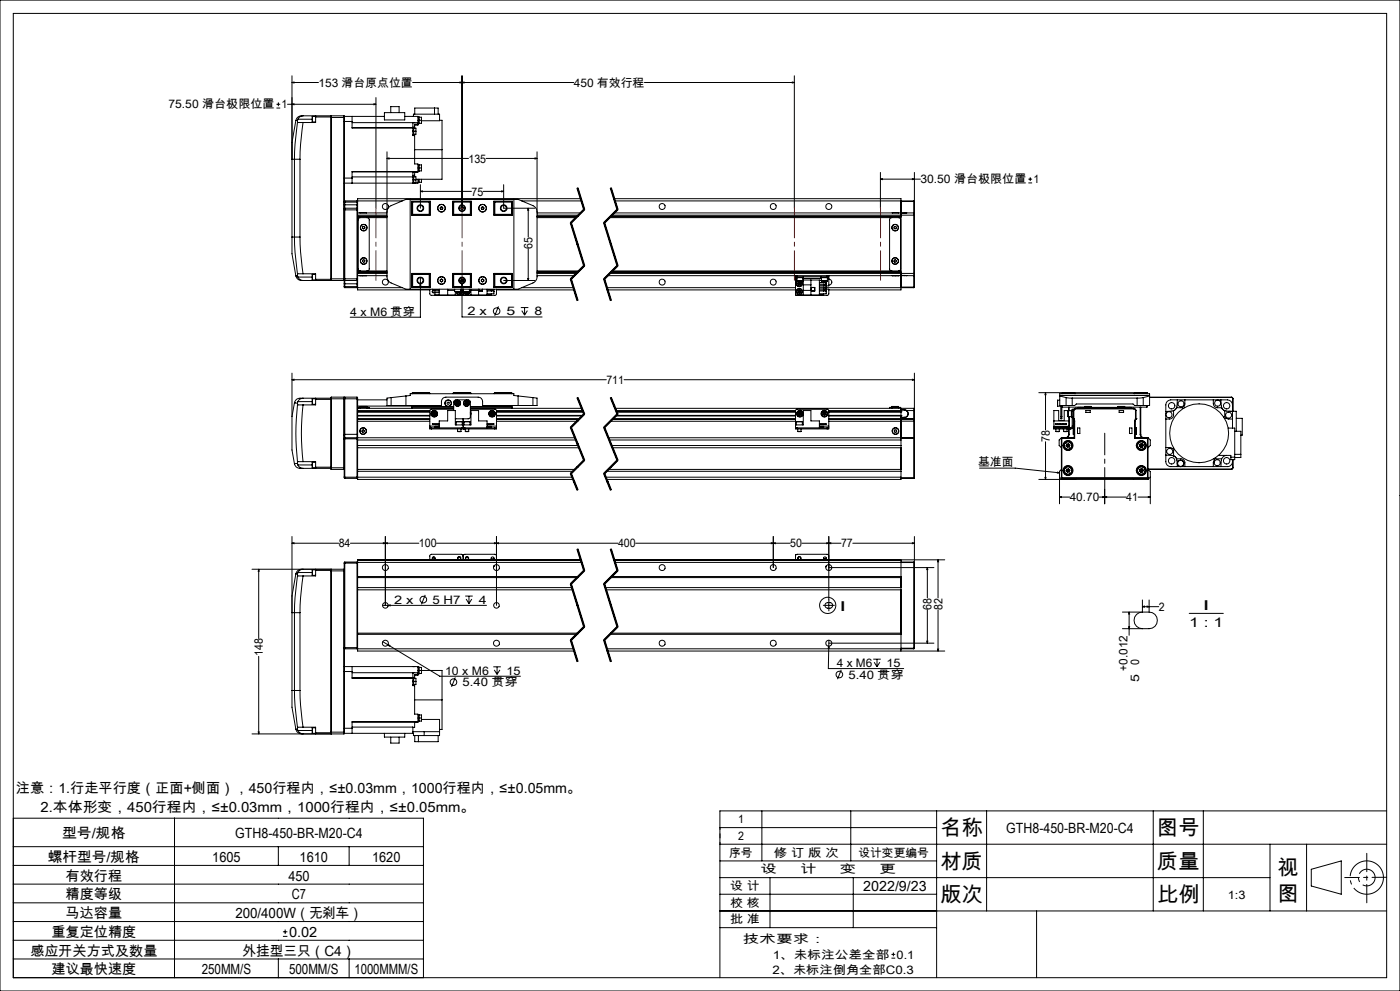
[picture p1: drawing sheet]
<svg xmlns="http://www.w3.org/2000/svg" width="420mm" height="297mm" viewBox="0 0 420 297" stroke-linecap="round" stroke-linejoin="round" font-family="sans-serif">
<g fill="none" stroke="#000" stroke-width=".3">
<path d="M0 0h420v297h-420zM4 4h412v289h-412zM82.9 32.4h1.2M82.9 31.3h1.2M83.5 30.7v1.1M86.3 31.3h26.5M87.6 24.7l.6-.1v.3zM87.6 22.7v48.3M87.6 24.7h7.9M87.6 31.3l.6-.2v.3zM88.8 36.1l-1.2 6.6v5h.7M88.8 36.1l.5 .1"/>
<path d="M89.3 36.6l-.8 6.6-.2 4.5M89.3 36.6l1.6 .1M89.3 36.2v.4M89.4 35.7l-.1 .5M89.4 35.7h4.3M90.9 34.7h-.3a1.75 1.75 0 0 0-1.8 1.4M90.9 36.7l-.7 6.5-.2 4.5M90.9 34.7l8.4 .1M90.9 34.7l-.8 .2-.7 .8M93.7 34.9v1.6M93.7 34.9h1M93.7 36.5h1"/>
<path d="M94.7 34.7v.4M94.7 35.1v1.6h-3.8M94.7 35.1h4.6M99.3 34.8v.4M99.3 35.2v48.4M99.3 35.2h4M99.4 34.7v49.4M99.4 34.7h3.8M99.4 34.7l-.1 .1M103.2 34.7v49.4M103.2 34.7l.1 .5M103.3 35.2v48.8"/>
<path d="M103.3 34.9h12M103.3 36.4h2.3M105.6 34.9v1.5M105.6 36.4v2h18.3M105.6 38.2h18.3M105.6 36.8h19.8M112.2 31.1l.6 .2-.6 .1zM112.8 29.2v33.2M115.3 33.8h6.1v2.1h-6.1zM117.2 33.8v-1.8h2.5v1.8M121.4 34.9h4v2.6h-1M123.8 24.7h48.3"/>
<path d="M123.9 38.4v.9M123.9 38.3h.2v2h-.2M123.9 39.3v1.3h.5M123.9 39.3h.1M123.9 38.2v.2M123.9 36.8h.1M123.9 36.8v1.3M123.9 38.1v.1M123.9 34.9h.1v-.7h7.9v2h-5.5M123.9 39.3h.9M123.9 38.1h.5M124.1 38.4h.7v.9"/>
<path d="M124.4 38.1v.3M124.4 34.2v-1.8h7v1.8M124.8 39.3v.9h-.7M125.4 37.2h-1v.9M125.4 35.1h1v1M125.4 36.1h1M125.6 35.1v2M125.8 35.1v1.9l-.4 .1M126.4 36.1v.9h-.6M130.4 32.4v1.8M131.9 36.1h.7v8.8M138 24.6l.6 .1-.6 .2z"/>
<path d="M138.6 24.7l.6-.1v.3zM138.6 22.7v39.7M193.3 24.7h45M237.7 24.6l.6 .1-.6 .2zM238.3 22.7v39.7M88.3 47.7h1.7M88.3 47.7v23.3M90 47.7v23.3M103.3 53.4h2.3M105.6 53.4v1.5M105.6 53h18.3M116.1 47.5l.6-.2v.4z"/>
<path d="M116.1 45.5v37.9l.9 1.2 4.8 2.1h33.6l5.1-2.3 .5-.7 .1-.7v-37.5M116.1 47.5h24.4M123 59.8v26.9M123.9 51.5h.1M123.9 51.5v1.1M123.9 53v1.9M123.9 52.9l.9 .1v.9M123.9 52.6v.4M123.9 52.6h.5M123.9 53.9h.9M124.1 52.9v2M124.4 40.2v.4"/>
<path d="M124.4 52.6v.4M124.4 40.6v8.5h1v2.4h-19.8M124.4 54.8v.1M124.4 44.9h8.2M124.8 53.9v.9h-.7M125.4 51.4h-19.8v2M125.4 49.3l.4 .1v1.9h-.4M125.4 51.6h-1v1M125.4 53.7v1.2h-22.1M125.4 50.3h1M125.6 49.3v2M125.6 53.7v1"/>
<path d="M125.8 49.4h.6v.9M125.8 53.7v1M126.1 57.4l.6-.2v.3zM126.1 55.3v7.1M126.1 57.4h15.3M126.4 50.3v.9h-.6M126.4 53.7v.9l-1 .1M132.6 44.9v8.8h-7.8M145 57.4h6.1M145.8 47.5h15.3M150.5 57.2l.6 .2-.6 .1zM151.1 55.3v7.1h9.3"/>
<path d="M154.2 59.8v26.9M160.5 47.3l.6 .2-.6 .2zM173.1 56.4l2 6.4M173.3 56.4l2 6.4-4 4 4 12.8-4 4 2 6.4M173.4 56.3l1 3.2M174.2 59.5h-66.9v3M174.4 59.5l1 3.2zM183.1 56.4l2 6.4M183.3 56.4l2 6.4-4 4 4 12.8-4 4 2 6.4M183.4 56.3l2 6.4M184.2 59.5h86.1v5M264.1 53.7l.6-.2v.3z"/>
<path d="M264.1 53.7h12M264.1 51.7v10.7M273.7 53.5l.6 .2-.6 .1zM274.3 51.7v12.3M308.5 54.8h1.1M308.5 53.7h1.1M309.1 53.1v1.2M87.6 71v5.1l1.2 6.6M87.6 71h.7M88.3 71h1.7M88.3 71l.2 4.6 .8 6.6M90 71l.2 4.5 .7 6.6"/>
<path d="M103.3 60.6h4M103.3 62.9h4M103.3 61.4h4M103.4 62.4v21.7M103.4 60.2v2.2M103.4 62.4h3.7M103.4 60.2h3.7M103.4 62.4l-.1 .1M103.4 60.2l-.1 .2M107.1 62.4v21.7M107.1 60.2v2.2M107.1 62.4l.2 .1"/>
<path d="M107.1 60.2l.2 .2M107.3 62.5v.4M107.3 62.9v20.7M107.3 65.2h8.8M107.3 64.9h8.8M107.3 63.8h8.8M107.3 60.2h13.4M107.3 64.5h8.8M107.3 64.8h8.8M107.9 63.8h2M108.1 65.2l-.5 .2-.1 .4v14.9l.1 .3 .5 .2M108.8 68l.3-.2 .4 .3-.1 .4-.4 .1-.2-.2z"/>
<path d="M108.8 78l.4-.1 .3 .2-.1 .4-.4 .1-.3-.3zM110.1 65.2l.5 .2 .2 .4v14.9l-.2 .3-.5 .2M116.1 63.5l.4-1.1 .5-.6 4.8-2h33.6l4.8 2 .8 .9 .1 .8M123.5 63.8h.1M123.5 60.3h5.5v4.2h-5.5zM123.6 60.6v3.9M123.6 60.6h5.2M123.8 60.4v4M123.8 60.4h5.2M123.8 60.4l-.2 .2M123.8 64.4h5.2M128.8 60.6l.1-.2v4l-.1-.2"/>
<path d="M128.8 64.2h-5.2l.2 .2M128.8 60.6v3.6M132.1 62.6l.3 .2M132.1 62.2v.4M132.4 62l.4 .2M132.4 62l-.3 .2M132.8 62.6l-.4 .2M132.8 62.2v.4M135.9 60.3h5.5v4.2h-5.5zM135.9 60.4h5.5M135.9 64.4h5.5M136.1 60.6v3.6"/>
<path d="M136.1 60.6l-.2-.2v4l.2-.2M136.1 60.6h5M136.1 64.2h5M141.1 60.6l.2-.2v4l-.2-.2M141.1 60.6v3.6M144.4 62.6l.4 .2M144.4 62.2v.4M144.8 62l.3 .2M144.8 62l-.4 .2M145.1 62.6l-.3 .2M145.1 62.2v.4M148.2 60.3h5.5v4.2h-5.5z"/>
<path d="M148.2 60.4h5.3M148.2 64.4h5.3M148.4 60.6v3.6M148.4 60.6l-.1-.2v4l.1-.2M148.4 60.6h5.2M148.4 64.2h5.2l-.1 .2M153.5 60.4v4M153.5 60.4l.1 .2M153.6 60.6v3.9M153.6 63.8h.1M156.5 60.2h17.9M158.5 62.4v8.6"/>
<path d="M158.5 74.6v9.5M158.5 62.4l.1 .6h-.3zM161.1 65.2h11.7M161.1 64.9h12M161.1 63.8h13.1M161.1 64.5h12.4M161.1 64.8h12.1M171.1 66.8l4 12.9M171.4 66.7l4 12.9M175.1 62.7l-4 4M175.1 79.5l-4 4M175.4 62.9l-4 4"/>
<path d="M175.4 79.8l-4 4M181.1 66.8l4 12.9M181.4 66.7l4 12.9M182.8 65.2h87.5M183.1 64.9h87.2M183.2 64.8h87.1M183.6 64.5h90.5M184.2 63.8h87.1M184.4 60.2h89.7M185.1 62.7l-4 4M185.1 79.5l-4 4M185.4 62.9l-4 4"/>
<path d="M185.4 79.8l-4 4M267.5 65.2l-.4 .2-.2 .4v14.9l.2 .3 .4 .2M267.7 63.8h1.9M268.2 68l.4-.2 .3 .2v.4l-.4 .2-.3-.2zM268.3 77.9h.4l.2 .3-.1 .3-.4 .1-.3-.3zM269.6 65.2l.4 .2 .2 .4v14.9l-.2 .3-.4 .2M270.3 64.5v17.4M270.3 60.4h3.8M271.3 63.9h-1v.6M271.3 63.8h.7M271.3 63.8v.1M272 63.8l-.7 .1"/>
<path d="M272 63.8h2.1M274.1 64.5h.2M274.1 63.8v.7M274.1 63.8l.2 .2M274.1 60.2v.2M274.1 60.2l.2 .2h-.2M274.1 60.4v3.4M274.1 64.5v17.4M274.3 64v.5M274.3 64.5v17.4M88.8 82.7a1.85 1.85 0 0 0 2.1 1.4M89.3 82.2v.4"/>
<path d="M89.3 82.6l.1 .4M89.3 82.6l-.5 .1M89.4 83l.7 .9 .8 .2M89.4 83h4.3M90.9 82.1l-1.6 .1M90.9 82.1h3.8v1.6M93.7 82.2v1.7M93.7 82.2h1M93.7 83.9h1M94.7 83.7v.4M94.7 83.7h4.6M99.3 84l-8.4 .1"/>
<path d="M99.3 83.6v.4M99.3 83.6h8M99.3 84l.1 .1M99.4 84.1h3.8M103.3 84v1.1M103.3 85.1l.1 1.1M103.3 84l-.1 .1M103.3 85.8h4M103.3 83.9l.1 .2M103.3 85.1h4M103.4 84.1v2.1M103.4 84.1h3.7"/>
<path d="M103.4 86.2h3.7M107.1 84.1v2.1M107.3 83.6v.3M107.3 83.9v3h21.6M107.3 81.2h8.8M107.3 81.5h8.8M107.3 82.6h8.8M107.3 86.2h13.4M107.3 81.9h8.8M107.3 81.6h8.8M107.3 83.9l-.2 .2M107.3 86l-.2 .2"/>
<path d="M107.9 82.6h2M123.5 82.6h.1M123.5 81.9h5.5v4.2h-5.5zM123.6 81.9v4M123.6 85.9h5.2M123.6 85.9l.2 .1M123.8 82.1v3.9M123.8 86h5.2M123.8 82.1l-.2 .1h5.2M123.8 82.1h5.2M126.1 84.9l.2 .6h-.4zM126.1 83.2v11.9h-21"/>
<path d="M128.8 82.2l.1-.1v3.9l-.1-.1M128.8 82.2v3.7M128.9 86.7v1.4l.4 .4 9.4-.1M129.7 86.7v.2h2.1M129.7 87.2v.5h2.1M129.7 87.2h2.1M129.7 87.2v.3M129.9 87.7h.4M130.5 86.9v.3l-.4-.3-.4 .3M130.5 87.7v.7h1.3M131.8 86.7v1.7h14.3v-1.7M132.1 84.2l.3 .3"/>
<path d="M132.1 83.9v.3M132.4 83.7l.4 .2M132.4 83.7l-.3 .2M132.8 84.2l-.4 .3M132.8 83.9v.3M134.3 86.7v1.7M134.3 87h2.1M135.9 81.9h5.5v4.2h-5.5zM135.9 86h5.5M135.9 82.1h5.5M136.1 82.2v3.7M136.1 86v.1"/>
<path d="M136.1 82.2l-.2-.1v3.9l.2-.1M136.1 82.2h5M136.1 85.9h5M136.4 87.3l1.7 .1M136.4 87.3h1.8M136.4 86.7v.6M136.6 87.4v1M136.8 86v.1M137.3 87.4l.1 .3M137.4 87.7l.5 .1M137.7 87.4l-.3 .3M137.8 87.4l.1 .4"/>
<path d="M137.9 87.4l.4 .1M138.1 87.4h.1M138.2 86.7v.6M138.2 87.2l.1 .3M138.2 84.2h.3M138.3 84.2l.2 .3M138.3 87.5l-.4 .3M138.3 84.3l.1 .1M138.3 86.7a.87 .87 0 0 1-.1 1.4 .87 .87 0 0 1-1.3-.7M138.4 86.7a.91 .91 0 0 1-.2 1.5 .91 .91 0 0 1-1.3-.8M138.5 83.9h.5M138.5 83.6v.6"/>
<path d="M138.6 84.9l.1 .6h-.2zM138.6 83.2v11.8h24M139 83.8v.5M139 86.7v1.7M139 87.3h.1M139 87.3h1.8M139 86.7v.6M139.2 87.4a.9 .9 0 0 0 1.2 .8 .9 .9 0 0 0 .4-1.4 .88 .88 0 0 1-.4 1.3 .88 .88 0 0 1-1.2-.7M139.7 87.4v.3M139.7 87.7l.5 .1M140.1 87.4l-.4 .3M140.1 87.4l.1 .4"/>
<path d="M140.2 87.4l.4 .2M140.4 86v.1M140.5 87.4l.1 .2M140.6 87.6l-.4 .2M140.8 87.3l-1.7 .1M140.8 86.7v.6M141.1 82.2l.2-.1v4M141.1 82.2v3.7M141.1 86v.1M141.1 85.9l.2 .1M141.3 86.7v1.7M141.3 87h2.3"/>
<path d="M143.6 86.7v1.7M143.7 86.7v.5h1v-.5M144.4 84.2l.4 .3M144.4 83.9v.3M144.7 86.7v.5M144.8 83.7l.3 .2M144.8 83.7l-.4 .2M145.1 84.2l-.3 .3M145.1 83.9v.3M146.1 87.2h2.1M147.4 86.9v.3l.4-.3 .4 .3M147.4 88v.4h-1.3"/>
<path d="M148.2 87.2v.3M148.2 81.9h5.5v4.2h-5.5zM148.2 86.7v.2h-2.1M148.2 87.2v.8h-2.1M148.2 86h5.3M148.2 82.1h5.3M148.4 82.2v3.7M148.4 82.2l-.1-.1v3.9l.1-.1M148.4 85.9h5.2M148.9 86.7v1.4l-.3 .4-9.4-.1M148.9 86.9h23.4M149.5 91.8l-1.1 2.8"/>
<path d="M151.1 84.1h9.3M153.5 82.1v3.9M153.5 82.1l.1 .1h-5.2M153.6 81.9v4M153.6 82.6h.1M153.6 85.9l-.1 .1M156.2 92.2h2.3M156.5 86.2h15.5M156.5 93.1l.9 1.3M157.4 92.2v2.2M158.2 93.1l-.8 1.3M158.3 83.5h.3l-.1 .6z"/>
<path d="M161.1 81.2h12.6M161.1 81.5h12.3M161.1 82.6h11.2M161.1 81.9h11.8M161.1 81.6h12.2M171.1 83.7l2 6.4M171.4 83.6l2 6.4M181.1 83.7l2 6.4M181.4 83.6l2 6.4M182 86.2h56.7M182.2 82.6h56.5M182.2 86.9h56.5"/>
<path d="M182.9 81.9h91.2M183.3 81.6h87M183.3 81.5h87M183.7 81.2h86.6M238.7 83h.4M238.7 82.6h.4M238.7 83v.5M238.7 82.6v.4M238.7 83.5v4.9h7.1v-4.5h-4.9M238.7 83.9h.4M238.7 83.5h.4M239 83v.2h2v-.2"/>
<path d="M239.1 84.2h.1M239.1 84.2h1.8M239.1 83.2v1M239.1 82.6v.4M239.1 82.6h9M239.1 83h9M239.3 85.1l.3 .4M239.4 87.1v.5M239.4 87.1l.4 .2M239.4 84.2a.91 .91 0 0 0-.3 1.4 .91 .91 0 0 0 1.4 0 .91 .91 0 0 0-.3-1.4M239.4 87.6l.5 .2M239.5 84.2a.88 .88 0 0 0-.4 1.4 .88 .88 0 0 0 1.4 0 .88 .88 0 0 0-.4-1.4"/>
<path d="M239.5 84.6h.5M239.5 84.6l-.2 .5M239.5 84.6l.3 .4M239.8 86.9l-.4 .2M239.8 86.9l.4 .2M239.8 86.9l.1 .9M239.8 85l-.2 .5M239.8 85l.3 .4M239.8 87.3l-.4 .3M239.8 87.3l.4 .3M240 84.6l.3 .4M240 84.6l-.2 .4"/>
<path d="M240.1 85.4l-.5 .1M240.2 87.1v.5M240.2 87.1l-.4 .2M240.2 87.6l-.3 .2M240.3 85l-.2 .4M240.3 85l-1 .1M240.9 83.2v1M240.9 83.5h5.5M241 83.9v4.5M241 85.4h2.3M241 87h2.3M243.3 83.9v4.5"/>
<path d="M243.4 86.1h1v1.1h-1zM243.4 86.2v1M245.8 84.7h2.1v.5M245.8 85.5h2.1v.5h-2.1M245.8 86.4h2.1v.5h-2.1M245.8 87.2h2.1M245.8 85.2h2.1M245.8 84h.6M246.3 83v.2h2v-.2M246.4 84.2h.1M246.4 84.2h1.8M246.4 83.2v1"/>
<path d="M246.5 84.2h1.7M247.1 86.9v.3l.4-.3 .4 .3M247.1 84.2v.5M247.1 86v.4M247.1 88v.4h-1.3M247.1 86.2h27M247.3 84.7h.4M247.9 85.2a.41 .41 0 0 1-.4 .2 .41 .41 0 0 1-.4-.2v.3M247.9 84.9v.2M247.9 87.2v.3M247.9 86.7h.7v1.4l-.4 .4-9.3-.1M247.9 87.2v.8h-2.1"/>
<path d="M247.9 85v.1M248.1 83h.5M248.1 82.6h.5M248.1 82.6v.4M248.2 83.2v1M248.2 83.5h.4M248.6 83.6a.9 .9 0 0 1 1 .9 .9 .9 0 0 1-1 .9M248.6 83v.5M248.6 82.6v.4M248.6 83.5v2.2h-.7M248.6 82.6h22.7M267.7 82.6h.1"/>
<path d="M267.7 82.7h1.9M269.6 82.7h.1M270.3 81.9v5h-21.7M270.3 81.9v.6h1M270.3 86h3.8M271.3 82.5l.7 .1M271.3 82.6h.7M271.3 82.5v.1M272 82.6h2.1M274.1 81.9h.2M274.1 81.9v.7M274.1 86h.2"/>
<path d="M274.1 86v.2M274.1 82.6v3.4M274.3 81.9v.5M274.3 82.4l-.2 .2M274.3 86l-.2 .2M274.3 82.4v3.6M87.6 113.8l.6-.1v.3zM87.6 111.8v13M87.6 113.8h94.3M90.9 119.3h-.3a1.92 1.92 0 0 0-2.3 1.4M90.9 119.3a1.71 1.71 0 0 0-1.5 1.1M90.9 119.3h8.4"/>
<path d="M93.7 119.5v.9M93.7 119.5v1.7M93.7 119.5h1M94.7 119.3v.4M94.7 119.7h4.6M94.7 119.7v1.7h-3.8M99.3 119.5h8M99.3 119.7v20.3M99.4 119l-.1 .7M99.4 119v21.7M99.4 119h3.8M103.2 119v21.7"/>
<path d="M103.2 119l.1 12.3M103.4 119v12.2M103.4 119h3.7M103.4 119l-.1 .2M107.1 119v12.2M107.1 119l.2 .5M107.3 119.8h8.8M107.3 119.5v10.7M117.3 119.2l-1.2 .1v2.2h1.2M117.3 119.2l5.7-.7v-.5h31.2v.5l5.7 .7M117.3 119.2v2.3M121.8 118.7v2.8"/>
<path d="M123.6 117.9v.1M123.6 117.9h5.3M123.8 117.7h5l.1 .2M123.8 117.7v.3M123.8 117.7l-.2 .2M128.9 117.9v.1M135.9 117.9l.2-.2h5l.2 .2M135.9 117.9h5.4M135.9 117.9v.1M141.3 117.9v.1M148.3 117.9h5.3M148.3 117.9v.1"/>
<path d="M153.5 117.7h-5.1l-.1 .2M153.5 117.7v.3M153.5 117.7l.1 .2M153.6 117.9v.1M155.4 118.7v2.8M159.9 119.2l1.2 .1v2.2h-1.2M159.9 119.2v2.3M173.1 119.3l2 4.9M173.3 119.2l2 4.9-4 4 4 9.8-4 4 2 4.9M173.4 119.1l1 2.5M183.1 119.3l2 4.9M183.3 119.2l2 4.9-4 4 4 9.8-4 4 2 4.9"/>
<path d="M183.4 119.1l2 4.9M187.2 113.8h87.1M273.7 113.7l.6 .1-.6 .2zM274.3 111.8v13.7M311.6 117.7h32.5M313.7 117.7l.1 .6h-.3zM313.7 117.7v11.2M317.3 119.9v1.8M317.3 119.9h.6M317.9 118.5h27M317.9 118.7l1.9 .5M318.6 117.9h4"/>
<path d="M318.6 117.9v.1M318.6 117.9l.1-.2v.3M319.8 119.2l1.9 .1M319.8 119.2v2.3M321.7 119.3h19.4M321.7 119.3v2.2M322.6 117.9l-.2-.2v.3M322.6 117.9v.1M340.3 117.9h3.9M340.3 117.9l.1-.2v.3M340.3 117.9v.1M341.1 119.3v2.2"/>
<path d="M343 119.2l-1.9 .1M343 119.2v2.3M344.1 117.7v.3M344.1 117.7l.1 .2M344.2 117.9v.1M344.9 119h24.5M344.9 119.1h24.5M344.9 118.7l-1.9 .5M353.2 119.8l-.2 2.4M355.5 119.8v1.4l-.4 .6 .2 .4M364 119.8v1.2a1.21 1.21 0 0 0 1.2 1.2h1.3M365.1 119.8h-13.9a1.51 1.51 0 0 0-1.5 1.6v2.7"/>
<path d="M365.4 119.8h2.8a1.57 1.57 0 0 1 1.5 1.6v6.9M366.3 119.8l.2 2.4M369.4 119.1l.4 .4M369.4 119l.5 .5M369.4 119v.1M369.8 119.5h.1M369.8 119.5v3.8M369.9 119.5v3.8M87.6 124.8v10.1l.7 4.1M88.3 139a2.06 2.06 0 0 0 2.6 1.4M88.3 120.7h.1M88.3 120.7l1 .1"/>
<path d="M88.3 120.7l-.7 4.1M88.3 139h.1M89.3 121.2l1.6 .2M89.3 121.2a75.3 75.3 0 0 0 0 17.3M89.3 120.8v.4M89.3 138.5v.3M89.3 138.8l.1 .5M89.3 138.8l-1 .2M89.4 120.4l-.1 .4M89.4 139.3l.7 .9 .8 .2M89.4 139.3h4.3M89.4 120.4h4.3"/>
<path d="M90.9 121.4a73.4 73.4 0 0 0 0 17M90.9 138.4l-1.6 .1M90.9 138.4h3.8v1.6M93.7 139.3v.9M93.7 120.4v.8M93.7 138.5v.8M93.7 138.5v1.7M93.7 138.5h1M93.7 121.2h1M103.3 131.3v11.9l.1 .2M103.3 131.6h4M103.3 130.2h4"/>
<path d="M103.4 131.2h3.7M103.4 131.2v12.2M103.4 131.2l-.1 .1M107.1 131.2v12.2M107.1 131.2l.2 .1M107.3 130.2v1M107.3 131.2v12.5h64.6M107.3 133.5h66.1M107.3 134.2h66.4M107.3 131.9h65.5M107.3 131.2h65.2M107.3 122.4h28.8"/>
<path d="M107.3 123.4h21.6M107.3 124.6h21.6M107.3 123.5h21.6M107.3 124.5h21.6M107.3 123h21.6M107.3 125.5h21.6M107.3 126.3h21.6M107.3 123.3h21.6M107.3 125.7h21.6M107.3 121.7h16.3M108.1 121.9h2M108.1 121.9v.5"/>
<path d="M108.2 122.1h1.9M108.7 128.9l.3-.1 .3 .3-.1 .4-.4 .1-.2-.3zM110.1 122.1h-2.6v.3M110.1 122.1h.7v.3M110.1 121.9v.5M117.3 121.5h15.1v-1.1a1.33 1.33 0 0 1 1.4-1.4h9.6a1.33 1.33 0 0 1 1.4 1.4v1.1h15.1M123.6 121.5v.9M123.8 121.8l-.2 .2h12.5M123.8 121.5v.3M123.8 121.8h12.3M128.9 128.2v.3h.5M128.9 128.2h.5"/>
<path d="M128.9 127.7v.5M128.9 127.7h2.9M129.4 128.5h9M129.4 128.2h9M129.4 128.2v.3M129.8 124.1l.3 .4M129.9 123.6l-.1 .5M129.9 123.6l.4 .4M130.3 124l-.2 .5M130.3 124l.3 .4M130.4 123.5l-.5 .1M130.4 123.5l.4 .4"/>
<path d="M130.4 123.5l-.1 .5M130.6 124.4l-.5 .1M130.8 123.9l-.2 .5M130.8 123.9l-1 .2M131.8 128.2v-2.1h2.5v-3.1h2.3v4.3h4.7v-4.3h2.3v3.1h2.5v2.1M131.8 127.8h-1.3v.2h1.3M131.8 127h-2.1l2.1 .1M136.1 122.7h-6.9l-.3 .3v4.7M136.1 123v-2.5l.4-.6 3.9-.1 .6 .4v5l-.4 .3h-4M136.8 120.9h.5M136.8 120.9l.3 .4M136.9 126.4h1.8"/>
<path d="M136.9 126.4v.9M137 120.4l-.2 .5M137 120.4l.3 .5M137.1 121.3h.4M137.3 129.3h1M137.3 128.5v.8M137.3 120.9l.2 .4M137.3 120.9l-.2 .4M137.5 120.4l.3 .4M137.5 120.4h-.5M137.5 120.4l-.2 .5M137.8 120.8l-.3 .5"/>
<path d="M137.8 120.8l-.5 .1M138.3 128.5v.8M138.4 128.2h1.1M138.4 128.5h.6M138.4 128.2v.3M138.6 126.4h.1M138.6 126.4h-1.7M138.7 126.4v.9M139 128.5h.5M139 125.5v3M139.2 126.4h1.8M139.2 126.4v.9"/>
<path d="M139.5 128.5h8.9M139.5 128.2h8.9M139.5 128.2v.3M139.5 120.9l.2 .4M139.5 120.9h.4M139.6 129.3h1M139.6 128.5v.8M139.7 120.4l-.2 .5M139.7 120.4l.2 .5M139.7 121.3h.5M139.9 120.9l.3 .4M139.9 120.9l-.2 .4"/>
<path d="M140.2 120.4l.2 .4M140.2 120.4h-.5M140.2 120.4l-.3 .5M140.4 120.8l-.2 .5M140.4 120.8l-.5 .1M140.6 128.5v.8M141 126.4h.1M141 126.4h-1.8M141 126.4v.9M141.1 123.4l.2 .5-.2 .6M141.1 122.7h7.6l.2 .3v4.7M141.1 123.6v.7"/>
<path d="M141.1 123.8v.4M141.1 122.4h33.4M141.1 121.8h12.4M146.1 127.8h1.3v.2h-1.3M146.1 127h2.1l-2.1 .1M146.1 127.7h2.8M147.1 123.8l.1 .5M147.1 123.8l.5 .2M147.2 124.3l.4 .2M147.6 123.5l-.5 .3M147.6 123.5l.4 .2M147.6 123.5v.5"/>
<path d="M147.6 124v.5M147.6 124l.5 .2M148 123.7l.1 .5M148 123.7l-.8 .6M148.1 124.2l-.5 .3M148.4 128.2h.5M148.4 128.2v.3M148.9 128.2v.3h-.5M148.9 127.7v.5M148.9 123.4h26M148.9 124.6h25.9M148.9 123.5h26.1"/>
<path d="M148.9 124.5h26M148.9 123h25.9M148.9 125.5h24.9M148.9 126.3h24.2M148.9 123.3h26M148.9 124.6h25.8M148.9 125.7h24.8M153.5 121.8l.1 .2h-12.5M153.5 121.5v.3M153.6 121.5v.9M171.1 128.2l4 9.8M171.4 128l4 9.9"/>
<path d="M174.4 121.6l1 2.4zM175.1 124l-4 4M175.1 137.8l-4 4M175.4 124.2l-4 4M175.4 138.1l-4 4M181.1 128.2l4 9.8M181.4 128l4 9.9M182.5 131.2h91.6M182.7 131.9h87.6M183.1 126.3h55.6M183.4 133.5h86.9M183.7 125.7h55"/>
<path d="M183.7 134.2h86.6M183.9 125.5h54.8M184.5 122.4h89.6M184.7 124.6h54M184.8 124.6h53.9M184.8 123h53.9M184.9 124.5h53.8M184.9 123.4h53.8M184.9 123.3h53.8M185 123.5h53.7M185.1 124l-4 4M185.1 137.8l-4 4"/>
<path d="M185.4 124.2l-4 4M185.4 138.1l-4 4M238.7 128.2h.4M238.7 127.3h2.3v-4.3h2.3v3.1h2.5v2.1M238.9 126.4h.2M238.9 126.4v.9M239.1 126.4h-.2M239.1 126.4h1.6M239.1 128.2v.3M239.1 128.5h9M239.1 128.2h9M239.3 129.3h1"/>
<path d="M239.3 128.5v.8M239.5 124.2l.4 .3M239.6 123.7l-.1 .5M239.6 123.7l.4 .3M240 124l-.5 .2M240 124l-.1 .5M240 124l.4 .3M240 123.5l-.4 .2M240 123.5l.4 .3M240 123.5v.5M240.3 128.5v.8M240.4 124.3l-.5 .2"/>
<path d="M240.4 123.8v.5M240.4 123.8l-.4 .2M240.7 126.4h.1M240.7 126.4v.9M245.8 127.8h1.3v.2h-1.3M245.8 127h2.1l-2.1 .1M245.8 127.7h2.8M246.9 123.8v.5M246.9 123.8l.4 .2M246.9 124.3l.4 .2M247.3 123.5l-.4 .3M247.3 123.5l.4 .2"/>
<path d="M247.3 123.5v.5M247.3 124l-.4 .3M247.3 124v.5M247.3 124l.5 .2M247.7 123.7l.1 .5M247.7 123.7l-.4 .3M247.8 124.2l-.5 .3M248.1 128.2h.5M248.1 128.2v.3M248.6 123.3l21.7 .1M248.6 127.7v-4.7l-.2-.3h-9.4l-.3 .3v5.5h.4M248.6 128.2v.3h-.5"/>
<path d="M248.6 127.7v.5M248.6 123.4h21.7M248.6 124.6h21.7M248.6 123.5h21.7M248.6 124.5h21.7M248.6 123h21.7M248.6 125.5h25.5M248.6 125.7h21.7M266.9 122.4v-.3h3.3v.3M267.5 121.9h2.1M267.5 121.9v.5M267.6 122.1h1.9"/>
<path d="M268.5 128.8l.4 .1 .1 .3-.2 .3h-.4l-.1-.4zM269.6 121.9v.5M270.3 124.6h-21.7M270.3 123v2.7M270.3 125.7v18h-88.4M270.3 123.4h.1M270.3 124.6h.1M270.3 131.3h3.8M270.3 125.2h1M270.3 125.1h1M270.3 125.7h3.8M270.3 122.9h1"/>
<path d="M271.3 122.8h-1v-.4v.6M271.3 122.9l.7 .2M271.3 122.8l.7 .2M271.3 122.8v.1M271.3 125.1v.1M272 123.1a1.08 1.08 0 0 1 .4 1.2 1.08 1.08 0 0 1-1.1 .8M272 123a1.18 1.18 0 0 1 .4 1.4 1.18 1.18 0 0 1-1.1 .8M272 123h2.1M272 123v.1M274.1 131.2v.1M274.1 131.2l.2 .1h-.2M274.1 122.4v.6"/>
<path d="M274.1 122.4l.2 .1v.5h-.2M274.1 125.5h.2M274.1 125.5v.2M274.1 126.2h.2M274.1 125.7v.5M274.1 123v2.5M274.1 126.2v5M274.1 131.3v11.9M274.1 126.2l-25.5 .1M274.3 125.6l-.2 .1M274.3 125.5v.1M274.3 125.6v.6"/>
<path d="M274.3 126.2v17M313.7 132.4v11.3M316.1 128.2h.5M316.2 126.1h4.5M316.3 127.8h4.3v.2h-4.3zM316.6 127l.8 .1zM316.6 128.5h1.3M316.6 128.2h4.6M316.6 128.2v.3M316.8 129.3h1M316.8 128.5v.8M317.3 121.7h.9"/>
<path d="M317.7 127l.6 .1zM317.8 128.5v.8M317.9 128.5h1M317.9 128.2v.3M318.2 124.8v.7h.4v-.7M318.2 124.8h.4M318.2 121.5v3.3M318.4 131.3h.2M318.4 131.3v11.9M318.6 131.3h3.8M318.6 121.5v3.3M318.6 131.3v11.9"/>
<path d="M318.6 121.8l.1 .2M318.6 127l.5 .1zM318.7 122h6.7M318.7 121.5v.5M318.9 128.5h2.3M318.9 128.2v.3M319.1 129.3h1M319.1 128.5v.8M319.4 127l.6 .1zM319.8 121.5h1.9M319.8 121.5h-1.9v-3.5h27v3.5h-1.9M319.8 133.7l.5 .4"/>
<path d="M320 133.1l-.2 .6M320 133.1l.4 .4M320.1 128.5v.8M320.4 124.8h.1M320.4 133.5l-.1 .6M320.4 133.5l.4 .4M320.4 123.1v1.8zM320.4 124.9h1M320.6 130.2a1.02 1.02 0 0 1-1 1M320.6 130.2h.1M320.6 133l.4 .4M320.6 133l-.6 .1"/>
<path d="M320.6 133l-.2 .5M320.6 122v1M320.6 128.5v1.7M320.7 123v.1M320.7 124.9v3.3M320.7 130.2l-.5 1M320.7 122v1.1M320.7 128.5v1.7M320.8 133.9l-.5 .2M321 133.4l-.2 .5M321 133.4l-1.2 .3M321.2 128.2v.3"/>
<path d="M321.4 123.1l-2.1-.1v3h-1.7v-3h-1.4l-.1 5.5h.5M321.7 123h-.3v2h.3M321.7 127.7l-.5 .5M321.7 127.7h.3M321.7 121.5h.7l.5-.4h17l.5 .4h.7M321.7 123.2h.3M321.7 123.2v4.5M322 128.2v2M322 128.2h.1M322 125.5l.2 .8M322 125.5h.1M322 123v-.3h-.3v.5"/>
<path d="M322 127.7a.84 .84 0 0 1-.8 .8M322 123h.2M322 125.5l.1 .2M322 125.5h.2M322 130.2h.2M322 128.2h.2M322 123v4.7M322.1 125.7l.1 .5M322.2 125.5v.1M322.2 123v2.5M322.2 128.2h.1M322.2 125.6l.2 .6"/>
<path d="M322.2 125.6l-.1 .1M322.2 128.2v2M322.2 130.1v.1M322.2 126.2h.2M322.2 131.2l.2 .1M322.2 131.2h-3.8l-.7 .7v1.6l.7 .7M322.2 126.2v5M322.4 126.2v5.1M322.7 122.4v.2M322.7 122.6l-.5 .4M322.7 122.4l-.4 .1-.3 .5M322.7 122.4h17.4"/>
<path d="M322.7 122.6h17.4M323.3 128.3h.7v1.6h-.7zM324.1 122.1h-.7v.3M324.1 122.1h14.6M324.1 122.1v.3M325.4 121.9h2M325.4 121.9v.1M325.4 122h2M325.8 123h1.3v.6h-1.3zM327.4 122l-.1 .1M327.4 121.9v.1M335.4 122l.1 .1"/>
<path d="M335.4 121.9h2M335.4 122h2M335.4 121.9v.1M335.7 123h1.4v.6h-1.4zM337.4 122v.1M337.4 122h6.7M337.4 121.9v.2M338.7 122.1h.7v.3M338.7 122.1v.3M338.8 128.3h.8v1.6h-.8zM340.1 122.6l.5 .4M340.1 122.4v.2"/>
<path d="M340.1 122.4l.5 .2 .2 .4M340.4 126.2h.2M340.4 131.3h3.8M340.4 126.2v5.1M340.6 130.1v.1M340.6 131.2l-.2 .1M340.6 131.2h3.8l.7 .7v1.6l-.7 .7M340.6 126.2v5M340.6 128.2h.1M340.6 125.6l.1 .1M340.6 125.6l-.2 .6M340.6 128.2v2"/>
<path d="M340.6 130.2h.2M340.6 128.2h.2M340.6 123h.2M340.6 125.5v.1M340.6 125.5h.2M340.6 123v2.5M340.7 125.7l-.1 .5M340.8 128.2v2M340.8 125.5h.1M340.8 125.5l-.2 .8M340.8 125.5l-.1 .2M340.8 123v2.5"/>
<path d="M341.1 121.5h1.9M341.8 133.7l.4 .4M342 133.1l-.2 .6M342 133.1l.8 .8M342.1 130.2l.2 .6 .4 .4M342.1 130.2h.1M342.1 122v8.2M342.2 130.2a1.09 1.09 0 0 0 1.1 1M342.2 122v8.2M342.6 133l-.6 .1M342.6 133l.4 .4M342.6 133l-.4 1.1"/>
<path d="M342.8 133.9l-.6 .2M343 133.4l-.2 .5M343 133.4l-1.2 .3M344.1 121.5v.5M344.2 131.3h.2M344.2 121.5l-.1 .5M344.2 131.3v11.9M344.4 131.3v11.9M349.7 134.1l1.7 .1 .4 .3 .3-.2M349.7 124.5v13.9a1.45 1.45 0 0 0 1.5 1.4h2.8M349.7 136.4l2.4 .2M352 136.6a2.91 2.91 0 0 1 1.2 3v.2"/>
<path d="M352.1 123.1v1.3a1.21 1.21 0 0 1-1.2 1.2h-1.2M352.1 136.6l.9 .9h1.3a1.14 1.14 0 0 1 1.2 1.2v1.1M352.1 123.1l-2.4 .2M352.4 134.7l-.3 .2v1.7M352.4 122.9l-.3 .2M353 122.2l-.9 .9M353 122.2h1.7l.2 .2M353 122.2l-.2 .3M364.1 137.5l.2 .3-.3 .8v1.2M364.6 137.2l.1 .3h1.8M366.5 137.5l-.2 2.3M366.5 122.2l.9 .9"/>
<path d="M366.5 122.2l.2 .4M367.1 122.9l.3 .2M367.4 125.4l.3-.2 .6 .4h1.4M367.4 123.1v1.7l-.3 .2M367.4 123.1l2.3 .2M368 136.5a1.64 1.64 0 0 0-1.5 1M368.4 128.3h2v9.5h-1.1v-1.3h-3.7M368.7 123.3h2.2v6M369.3 137h1.1M369.7 137.8a1.63 1.63 0 0 1-1.5 2h-13.9M369.8 137.8v2.4M369.9 137.8v2.4"/>
<path d="M370.4 129.3h1.9v7.8h-1.9M370.4 136.2h1.9M370.9 125.4h1.8v5h-.4M90.9 140.4h8.4M93.7 140.2h1M94.7 140v.4M94.7 140h4.6M99.3 140l.1 .7M99.3 140.2h4M99.4 140.7h3.8M103.3 142.9h4M103.3 140.6l-.1 .1"/>
<path d="M103.4 143.4h3.7M107.3 143h64.4M107.3 140.7h65.2M107.3 141.2h64.6M107.3 143.2l-.2 .2M171.1 142l2 4.9M171.4 141.9l2 4.9M181.1 142l2 4.9M181.4 141.9l2 4.9M181.7 143h88.6M181.9 141.2h88.4M182.5 140.7h87.8"/>
<path d="M270.3 143.2h3.8M270.3 143.4h3.8M274.1 143.2v.2M274.1 143.2h.2M274.3 143.2l-.2 .2M293.9 140.3h10.7l13.3 1.4M313.5 143.1h.3l-.1 .6zM317.3 141.5l.6 .2-.7 .1zM317.9 143l.6 .7M317.9 149l.6-.2v.3zM317.9 149h3M318.4 143.2h.2"/>
<path d="M318.4 143.2l.2 .2M318.4 140.7l-.5 .5v9.8M318.6 143.2v.2M318.6 143.2h25.6M318.6 143.4h25.6M319.8 141.1l.5 .5M320 140.6l-.2 .5M320 140.6l.8 .8M320.4 141l-.6 .1M320.4 141l-.1 .6M320.6 140.5l-.6 .1M320.6 140.5l.4 .4"/>
<path d="M320.6 140.5l-.2 .5M320.8 141.4l-.5 .2M321 140.9l-.2 .5M321 140.9l-.6 .1M323.1 143.4l-.4 .3M329.7 149h8.2M330.8 148.8l.6 .2-.6 .1zM331.4 149l.6-.2v.3zM331.4 146.6v4.4M339.7 143.4l.4 .3M341.4 149h3.7M341.8 141.1l.4 .5"/>
<path d="M342 140.6l-.2 .5M342 140.6l.4 .4M342.4 141l-.2 .6M342.4 141l.4 .4M342.4 141l-.6 .1M342.6 140.5l.4 .4M342.6 140.5l-.6 .1M342.6 140.5l-.2 .5M342.8 141.4l-.6 .2M343 140.9l-.2 .5M343 140.9l-.6 .1M344.2 143.2h.2"/>
<path d="M344.2 143.2v.2M344.4 143.2l-.2 .2M344.4 140.6h25M344.5 148.8l.6 .2-.6 .1zM345.1 143l-.7 .7h-32.8M369.4 140.7h-25l.7 .7v9.6M369.4 140.6v.1M369.8 140.2l-.4 .4M369.8 140.2h.1M369.9 140.2l-.5 .5M77.6 170.6l.2 .6h-.3zM77.6 170.6v20.8"/>
<path d="M87.6 162.8l.6-.1v.2zM87.6 160.8v46.1M87.6 162.8h14M88.8 172l-1.2 6.6v5h.7M88.8 172h.5M89.3 172.5l-.8 6.6-.2 4.5M89.3 172.5l1.6 .1M89.3 172v.5M89.4 171.6a1.68 1.68 0 0 1 1.5-1h-.2a1.7 1.7 0 0 0-1.9 1.4M89.4 171.6l-.1 .4M89.4 171.6h4.3M90.9 172.6l-.7 6.5-.2 4.5"/>
<path d="M93.7 170.8v1.6M93.7 170.8h1M93.7 172.4h1M94.7 170.6v.4M94.7 171v1.6h-3.8M94.7 171h4.6M99.3 170.6v.1M99.3 170.7v49.1M99.3 170.7v.4M99.3 171.1v48.3M99.3 171.1h4M103.2 170.6v49.4"/>
<path d="M103.2 170.6h-27.6M103.2 170.6l.1 .1M103.3 168.8h4M103.4 168.4l-.1 .2v50.8M103.4 168.4v26M103.4 168.4h3.7M107.1 168.4v26M107.1 168.4l.2 .2M107.3 172.8h66.2M107.3 173.1h65.8M107.3 168.6h67.1M107.3 167.9h67"/>
<path d="M107.3 176.8h64.5M115 162.7l.6 .1-.6 .1zM115.6 162.8l.6-.1v.2zM115.6 160.8v20.6M125.7 162.8h-20.6M127.6 178.3l-1.2 2.8M129.7 167.2v.2M129.7 167.5h.8M129.9 167h.4M130.5 167.2v.2M131 162.8h54.4M137.6 167.8a.5 .5 0 0 1-.2-.8 .5 .5 0 0 1 .8 0 .5 .5 0 0 1-.2 .8"/>
<path d="M138.7 166.2h.5M139 166.2v1.6M139.6 178.6h2.2M139.8 179.5l.9 1.4M139.9 167.8a.5 .5 0 0 1-.2-.8 .5 .5 0 0 1 .8 0 .5 .5 0 0 1-.2 .8M140.7 178.6v2.3M141.5 179.5l-.8 1.4M147.4 167.2v.2M147.4 167.5h.8M148.2 167.2v.2M148.2 169.6v.2M148.2 169.6l-.1 .3"/>
<path d="M148.3 162.7l.6 .1-.6 .1zM148.9 166.6l-.5-.5h-8.9l-.5 .5-.6-.5h-9l-.5 .4v1.3M148.9 162.8l.6-.1v.2zM148.9 160.8v20.6M171.1 175.1l4 12.8M171.4 174.9l4 12.9M171.6 176.1h-64.3M173.1 164.6l2 6.5M173.3 164.6l2 6.4-4 4 4 12.8-4 4 2 6.5M173.4 164.5l1 3.2M174.2 167.8h-66.9v27.3h65M174.4 167.7l1 3.2z"/>
<path d="M175.1 170.9l-4 4M175.4 171.1l-4 4M181.1 175.1l4 12.8M181.4 174.9l4 12.9M181.6 176.1h88.7M181.8 176.8h88.5M183.1 164.6l2 6.5M183.2 173.1h87.1M183.3 164.6l2 6.4-4 4 4 12.8-4 4 2 6.5M183.4 164.5l2 6.4M183.5 172.8h86.8M184.2 167.8h99.2"/>
<path d="M184.3 167.9h86M184.5 168.6h85.8M185.1 170.9l-4 4M185.4 171.1l-4 4M231.4 162.7l.6 .1-.6 .1zM232 162.8l.6-.1v.2zM232 160.8v9.3M237.1 162.8h-46.4M238.7 166.6l.4-.5h9l.5 .5M238.9 166.2h-.2v1.6M239.6 167.8a.5 .5 0 0 1-.2-.8 .5 .5 0 0 1 .8 0 .5 .5 0 0 1-.2 .8M240.6 162.8h11.7"/>
<path d="M247.1 167.2v.2M247.1 167.5h.8M247.9 167.2v.2M247.9 169.6v.2M247.9 169.6l-.1 .3M248 162.7l.6 .1-.6 .1zM248.6 160.8v19M248.6 170.1h31.6M248.6 162.8l.6-.1v.2zM255.8 162.8h18.5M270.3 167.8v27.3M270.3 168.6h3.8"/>
<path d="M270.3 168.4h3.8M273.7 162.7l.6 .1-.6 .1zM274.1 168.4l.2 .2h-.2M274.1 168.4v.2M274.1 168.6v25.7M274.3 160.8v33.5M278.2 170.1v9.1M278.2 170.1l.1 .6h-.3zM281.4 167.8v11.4M281.4 167.8l.2 .6h-.3zM342.7 179.8v3.6a2.49 2.49 0 0 0-2.5 2.5 2.49 2.49 0 0 0 2.5 2.5M344.7 179.8v3.6"/>
<path d="M77.6 196.7v23.3M88.3 183.6h1.7M88.3 183.6v23.3M90 183.6v23.3M103.3 199.8h2.3M103.3 194h4M103.3 194.3l.1 .1M103.4 194.4h3.7M105.6 199.8v1.5M105.6 199.8h19.8v2.6h-1M107.3 194.4h64.7M107.3 190.1h65.7"/>
<path d="M107.3 189.8h66M107.3 194.3l-.2 .1M114.8 181.4h31.1M114.8 192.3l1.6 .9M116.4 193.2l.6 .2-.2 .3zM116.4 193.2l15.5 9.5h24.2M116.5 181.4l.6-.1v.3zM123.9 199.8h.2M124.1 199.8h.1M125.4 200h.4v1.9h-.4M125.6 200v1.9M148 199.8h2.2"/>
<path d="M149.1 199.8v2.3M171.1 191.9l2 6.4M171.4 191.8l2 6.4M175.1 187.7l-4 4M175.4 188l-4 4M181.1 191.9l2 6.4M181.4 191.8l2 6.4M182 194.4h92.1M182.2 195.1h101.2M183 190.1h87.3M183.3 189.8h87M185.1 187.7l-4 4"/>
<path d="M185.4 188l-4 4M247.7 180.8l1.3-.2a.83 .83 0 0 1 .8 .8 .83 .83 0 0 1-.8 .9 1.18 1.18 0 0 1-1.5-.6zM247.8 181.4h1.7M248.6 192.8h31.6M248.6 180.6v1.7M248.6 193.7l.2 .6h-.3zM248.7 191.9l-.2 8.5h22.6M262 197.6h2.2M262.3 198.5l.8 1.3M263.1 197.6v2.2M263.9 198.5l-.8 1.3M270.3 194.3h3.8"/>
<path d="M274.1 194.3v.1M274.1 194.3h.2M274.3 194.3l-.2 .1M278 192.2h.3l-.1 .6zM278.2 182.7v10.1M281.3 194.5h.3l-.2 .6zM281.4 182.7v12.4M336.7 183.4h8M338.6 187.8h.3l-.2 .6zM338.7 183.4l.2 .6h-.3zM338.7 183.4v7M342.7 181.8l.6-.2v.4z"/>
<path d="M342.7 181.8h4.9M344.1 181.6l.6 .2-.6 .2zM344.7 183.4a2.49 2.49 0 0 1 2.5 2.5 2.49 2.49 0 0 1-2.5 2.5h-8M356.8 183.8h10.2M77.5 219.4h.3l-.2 .6zM87.6 206.9v5l1.2 6.6M87.6 206.9h.7M88.3 206.9l.2 4.6 .8 6.5M88.3 206.9h1.7M88.8 218.5a1.83 1.83 0 0 0 2.1 1.5l-.1-.1a1.59 1.59 0 0 1-1.4-1M89.3 218v.5M89.3 218.5l.1 .4"/>
<path d="M89.3 218.5h-.5M89.4 218.9h4.3M90 206.9l.2 4.5 .7 6.5M90.9 217.9l-1.6 .1M90.9 217.9h3.8v1.7M93.7 218.1v1.7M93.7 219.8h1M93.7 218.1h1M94.7 219.6v.4M94.7 219.6h4.6M99.3 219.8v.2M99.3 219.4v.4"/>
<path d="M99.3 219.4h4M103.2 220h-27.6M103.3 219.4l-.1 .6M103.3 218.3h2.3M103.3 201.3h2.3M105.6 201.3v2l18.5-.1v2h-.2M105.6 218.3v1.5M105.6 203.1h18.3M105.6 217.9h18.3M105.6 201.6h19.8M115.3 219.8v1.1h6.1v-1.1M123.9 204.2v1.3h.5"/>
<path d="M123.9 203.1v1.1M123.9 201.6h.1M123.9 201.6v1.5M123.9 201.6v.1M123.9 217.9v1.9M123.9 204.2h.9M123.9 219.3h8M123.9 203h.5M124.1 203.3h.7v.9M124.4 205.1v.4M124.4 203v.3M124.4 205.5v8.5h1v2.3"/>
<path d="M124.4 209.8h8.2M124.8 204.2v.9h-.7M125.4 216.3l-19.8 .1M125.4 214.2h.4v2h-.2M125.4 200.9h7.2v8.9M125.4 216.5h-1v1.5l-.5-.1M125.4 202.1h-1v.9M125.4 216.3h-19.8v2M125.4 215.2h1M125.6 214.2v2h-.2M125.8 214.3h.6v.9M125.8 200h.6v1.9h-.6"/>
<path d="M126.4 215.2v.9h-.6M126.4 215.6h5.5v4.8h-7.9v-.6h-20.7M127.2 219.3v1.1M132.6 209.8v8.8h-.7M136.6 203l-1.1 2.8M148.3 200.8l.8 1.3M150 200.8l-.9 1.3M252.4 200.7l-1.2 2.8M117.2 220.9v1.8h2.5v-1.8M124.4 220.4v1.9h7v-1.9M125.5 220.4v1.9M4 245.2h123v47.8"/>
<path d="M4 253.7h123M4 259.4h123M52.4 245.2v47.8M83.5 253.7v5.7M104.7 253.7v5.7M216 253h200M216 248h65M216 258h65M228.6 243v15M255.2 243v15M281 243v50M296 243v30"/>
<path d="M346 243v30M361 243v30M381 253v20M392 253v20M416 243h-200v50M4 265h123M4 270.6h123M4 276.2h123M84.9 279.3h1.3M85.5 278.6v1.3M216 278h65M216 273h200"/>
<path d="M216 263h165M216 268h65M231 263v15M256 263v15M311 273v20M393.4 260.5l9-2.5v10l-9-2.5zM4 281.8h123M4 287.4h123M83.5 287.4v5.6M84.9 280.6h1.3M104.7 287.4v5.6M267.4 287.2h1.2"/>
<path d="M267.4 286h1.2M268 285.5v1.1"/>
<circle cx="109.1" cy="78.2" r=".95"/>
<circle cx="109.1" cy="68.2" r=".96"/>
<circle cx="109.1" cy="78.2" r=".99"/>
<circle cx="109.1" cy="68.2" r="1"/>
<circle cx="115.6" cy="61.9" r=".91"/>
<circle cx="126.1" cy="62.4" r="1.01"/>
<circle cx="126.1" cy="62.4" r=".84"/>
<circle cx="132.4" cy="62.4" r="1.12"/>
<circle cx="132.4" cy="62.4" r="1.14"/>
<circle cx="138.6" cy="62.4" r=".83"/>
<circle cx="138.6" cy="62.4" r=".42"/>
<circle cx="138.6" cy="62.4" r="1"/>
<circle cx="144.8" cy="62.4" r="1.14"/>
<circle cx="144.8" cy="62.4" r="1.13"/>
<circle cx="151.1" cy="62.4" r="1.01"/>
<circle cx="151.1" cy="62.4" r=".83"/>
<circle cx="198.6" cy="61.9" r=".91"/>
<circle cx="232" cy="61.9" r=".9"/>
<circle cx="248.6" cy="61.9" r=".91"/>
<circle cx="268.5" cy="68.2" r=".94"/>
<circle cx="268.5" cy="68.2" r=".99"/>
<circle cx="268.5" cy="78.2" r=".95"/>
<circle cx="268.5" cy="78.2" r="1"/>
<circle cx="115.6" cy="84.5" r=".9"/>
<circle cx="126.1" cy="84.1" r=".84"/>
<circle cx="126.1" cy="84.1" r="1.01"/>
<circle cx="132.4" cy="84.1" r="1.12"/>
<circle cx="132.4" cy="84" r="1.14"/>
<circle cx="138.6" cy="84" r=".83"/>
<circle cx="138.6" cy="84.1" r=".43"/>
<circle cx="138.6" cy="84" r="1"/>
<circle cx="144.8" cy="84" r="1.14"/>
<circle cx="144.8" cy="84.1" r="1.13"/>
<circle cx="149" cy="93.3" r=".98"/>
<circle cx="151.1" cy="84.1" r="1.01"/>
<circle cx="151.1" cy="84" r=".83"/>
<circle cx="198.6" cy="84.5" r=".9"/>
<circle cx="232" cy="84.6" r=".89"/>
<circle cx="239.8" cy="87.4" r=".9"/>
<circle cx="239.8" cy="87.4" r=".87"/>
<circle cx="108.9" cy="129.2" r="1"/>
<circle cx="109" cy="129.2" r=".95"/>
<circle cx="130.3" cy="124" r=".99"/>
<circle cx="130.3" cy="124" r=".9"/>
<circle cx="130.3" cy="124" r=".86"/>
<circle cx="134.4" cy="120.8" r=".34"/>
<circle cx="134.4" cy="120.8" r=".91"/>
<circle cx="134.4" cy="120.8" r="1"/>
<circle cx="137.3" cy="120.9" r=".87"/>
<circle cx="137.3" cy="120.8" r=".9"/>
<circle cx="139.9" cy="120.8" r=".9"/>
<circle cx="139.9" cy="120.9" r=".87"/>
<circle cx="147.6" cy="124" r=".87"/>
<circle cx="147.6" cy="124" r="1"/>
<circle cx="147.6" cy="124" r=".9"/>
<circle cx="240" cy="124" r="1.01"/>
<circle cx="240" cy="124" r=".87"/>
<circle cx="240" cy="124" r=".91"/>
<circle cx="247.3" cy="124" r=".87"/>
<circle cx="247.3" cy="124" r="1"/>
<circle cx="247.3" cy="124" r=".9"/>
<circle cx="268.6" cy="129.2" r=".95"/>
<circle cx="268.7" cy="129.2" r="1"/>
<circle cx="320.4" cy="133.5" r="1.13"/>
<circle cx="320.4" cy="133.5" r="1.16"/>
<circle cx="320.4" cy="133.5" r="1.5"/>
<circle cx="320.4" cy="133.5" r="1.33"/>
<circle cx="342.4" cy="133.5" r="1.17"/>
<circle cx="342.4" cy="133.5" r="1.51"/>
<circle cx="342.4" cy="133.5" r="1.13"/>
<circle cx="342.4" cy="133.5" r="1.34"/>
<circle cx="350.7" cy="124.3" r=".92"/>
<circle cx="350.9" cy="135.3" r=".91"/>
<circle cx="351.5" cy="138.1" r=".97"/>
<circle cx="351.5" cy="121.6" r=".96"/>
<circle cx="354.2" cy="138.9" r=".98"/>
<circle cx="354.2" cy="138.9" r=".92"/>
<circle cx="354.3" cy="121" r=".93"/>
<circle cx="359.7" cy="129.9" r="8.8"/>
<circle cx="365.2" cy="138.7" r=".92"/>
<circle cx="365.3" cy="120.8" r=".91"/>
<circle cx="368" cy="138.1" r=".96"/>
<circle cx="368" cy="121.6" r=".95"/>
<circle cx="368.6" cy="124.4" r=".91"/>
<circle cx="320.4" cy="141" r="1.13"/>
<circle cx="320.4" cy="141" r="1.16"/>
<circle cx="320.4" cy="141" r="1.32"/>
<circle cx="320.4" cy="141" r="1.5"/>
<circle cx="342.4" cy="141" r="1.33"/>
<circle cx="342.4" cy="141" r="1.51"/>
<circle cx="342.4" cy="141" r="1.13"/>
<circle cx="115.6" cy="170.1" r=".9"/>
<circle cx="127" cy="179.7" r=".99"/>
<circle cx="130.1" cy="167.3" r=".42"/>
<circle cx="137.8" cy="167.3" r=".4"/>
<circle cx="140.1" cy="167.3" r=".4"/>
<circle cx="147.8" cy="167.3" r=".42"/>
<circle cx="148.9" cy="170.1" r=".9"/>
<circle cx="198.7" cy="170.1" r=".9"/>
<circle cx="232" cy="170.1" r=".89"/>
<circle cx="239.8" cy="167.3" r=".4"/>
<circle cx="247.5" cy="167.3" r=".42"/>
<circle cx="248.6" cy="170.1" r=".9"/>
<circle cx="115.6" cy="181.4" r=".83"/>
<circle cx="115.6" cy="192.8" r=".91"/>
<circle cx="148.9" cy="181.4" r=".83"/>
<circle cx="148.9" cy="192.8" r=".91"/>
<circle cx="198.6" cy="192.8" r=".91"/>
<circle cx="232" cy="192.8" r=".9"/>
<circle cx="248.3" cy="181.4" r="2.43"/>
<circle cx="248.6" cy="192.8" r=".91"/>
<circle cx="136" cy="204.5" r=".98"/>
<circle cx="251.8" cy="202.1" r=".99"/>
</g>
<path d="M412.4 262.3a2.5 2.5 0 0 0-4.1-1.1 2.5 2.5 0 0 0 1 4.2 2.5 2.5 0 0 0 3.2-2.9l-.1-.2" fill="none" stroke="#000" stroke-width=".3" stroke-dasharray="30.5 1.3 1.3 1.3" stroke-dashoffset="24.5" stroke-linecap="butt"/>
<path d="M414.8 261.5a5 5 0 0 0-8.3-2 5 5 0 0 0 2.2 8.3 5 5 0 0 0 6.2-6l-.1-.3" fill="none" stroke="#000" stroke-width=".3" stroke-dasharray="30.5 1.3 1.3 1.3" stroke-dashoffset="16.7" stroke-linecap="butt"/>
<g fill="none" stroke="#000" stroke-width=".3" stroke-dasharray="6.3 1.3 1.3 1.3 5.1">
<path d="M173.3 56.4l2 6.4M183.3 56.4l2 6.4M175.3 62.8l-4 4M175.3 79.6l-4 4M185.3 62.8l-4 4M185.3 79.6l-4 4M171.3 83.6l2 6.4M181.3 83.6l2 6.4M173.3 119.2l2 4.9M183.3 119.2l2 4.9M175.3 124.1l-4 4M175.3 137.9l-4 4"/>
<path d="M185.3 124.1l-4 4M185.3 137.9l-4 4M171.3 141.9l2 4.9M181.3 141.9l2 4.9M173.3 164.6l2 6.4M175.3 171l-4 4M183.3 164.6l2 6.4M185.3 171l-4 4M171.3 191.8l2 6.5M175.3 187.8l-4 4M181.3 191.8l2 6.5M185.3 187.8l-4 4"/>
</g>
<path d="M171.3 66.8l4 12.8M181.3 66.8l4 12.8M171.3 175l4 12.8M181.3 175l4 12.8" fill="none" stroke="#000" stroke-width=".3" stroke-dasharray="6.3 1.3 1.3 1.3 5.1" stroke-dashoffset="4.1"/>
<path d="M171.3 128.1l4 9.8M181.3 128.1l4 9.8" fill="none" stroke="#000" stroke-width=".3" stroke-dasharray="6.3 1.3 1.3 1.3 5.1" stroke-dashoffset="5.5"/>
<path d="M331.4 129.8v16.8" fill="none" stroke="#000" stroke-width=".3" stroke-dasharray="30.5 1.3 1.3 1.3" stroke-dashoffset="24"/>
<path d="M247.8 181.4h-.8M248.7 182.3v.8M248.7 180.6v-.8M249.5 181.4h.8" fill="none" stroke="#000" stroke-width=".3" stroke-dasharray="30.5 1.3 1.3 1.3"/>
<path d="M410 255.7v14.9" fill="none" stroke="#000" stroke-width=".3" stroke-dasharray="30.5 1.3 1.3 1.3" stroke-dashoffset="25"/>
<path d="M403.4 263l12.6-.1" fill="none" stroke="#000" stroke-width=".3" stroke-dasharray="30.5 1.3 1.3 1.3" stroke-dashoffset="26.1"/>
<path d="M216 248v5" fill="none" stroke="#000" stroke-width=".3" stroke-dasharray="30.5 1.3 1.3 1.3" stroke-dashoffset="29.9"/>
<path d="M112.8 84v-21.6M138.6 84v-21.6M238.3 84v-21.6M264.2 84v-21.6" fill="none" stroke="#f00" stroke-width=".3" stroke-dasharray="30.5 1.3 1.3 1.3" stroke-dashoffset="21.6"/>
<g fill="#000">
<path d="M317.3 141.5l.6 .2-.7 .1z"/>
<path d="M138 24.6l.6 .1-.6 .2zM87.6 24.7l.6-.1v.3zM273.7 53.5l.6 .2-.6 .1zM264.1 53.7l.6-.2v.3zM237.7 24.6l.6 .1-.6 .2zM138.6 24.7l.6-.1v.3zM273.7 162.7l.6 .1-.6 .1zM248.6 162.8l.6-.1v.2zM344.1 181.6l.6 .2-.6 .2zM342.7 181.8l.6-.2v.4z"/>
<path d="M158.5 62.4l.1 .6h-.3zM158.3 83.5h.3l-.1 .6zM278.2 170.1l.1 .6h-.3zM278 192.2h.3l-.1 .6zM281.4 167.8l.2 .6h-.3zM281.3 194.5h.3l-.2 .6zM338.7 183.4l.2 .6h-.3zM338.6 187.8h.3l-.2 .6z"/>
<path d="M87.6 113.8l.6-.1v.3zM273.7 113.7l.6 .1-.6 .2zM126.1 57.4l.6-.2v.3zM150.5 57.2l.6 .2-.6 .1zM116.1 47.5l.6-.2v.4zM160.5 47.3l.6 .2-.6 .2zM126.1 84.9l-.2 .6h.4zM138.6 84.9l-.1 .6h.2zM87.6 31.3l.6-.2v.3zM112.2 31.1l.6 .2-.6 .1zM87.6 162.8l.6-.1v.2zM115 162.7l.6 .1-.6 .1zM116.4 193.2l.4 .5 .2-.3zM248.6 193.7l-.1 .6h.3zM116.5 181.4l.6 .2v-.3zM148.9 162.8l.6-.1v.2zM231.4 162.7l.6 .1-.6 .1z"/>
<path d="M313.5 143.1h.3l-.1 .6zM313.7 117.7l.1 .6h-.3z"/>
<path d="M317.9 149l.6-.2v.3zM330.8 148.8l.6 .2-.6 .1zM331.4 149l.6-.2v.3zM344.5 148.8l.6 .2-.6 .1z"/>
<path d="M115.6 162.8l.6-.1v.2zM148.3 162.7l.6 .1-.6 .1z"/>
<path d="M232 162.8l.6-.1v.2zM248 162.7l.6 .1-.6 .1z"/>
<path d="M77.5 219.4h.3l-.2 .6zM77.6 170.6l.2 .6h-.3z"/>
</g>
<g font-size="6.3">
<text x="282.1" y="250.3">名称</text>
<text x="347.1" y="250.3">图号</text>
<text x="282.1" y="260.3">材质</text>
<text x="347.1" y="260.3">质量</text>
<text x="383.3" y="262.1">视</text>
<text x="383.3" y="269.9">图</text>
<text x="282.1" y="270.3">版次</text>
<text x="347.1" y="270.3">比例</text>
</g>
<g font-size="4.2">
<text x="4.8" y="237.6">注意：1.行走平行度（正面+侧面），450行程内，≤±0.03mm，1000行程内，≤±0.05mm。</text>
<text x="12.2" y="243.3">2.本体形变，450行程内，≤±0.03mm，1000行程内，≤±0.05mm。</text>
<text x="18.6" y="251.3">型号/规格</text>
<text x="70.6" y="251.3">GTH8-450-BR-M20-C4</text>
<text x="301.9" y="249.5">GTH8-450-BR-M20-C4</text>
<text x="14.4" y="258.3">螺杆型号/规格</text>
<text x="19.7" y="263.9">有效行程</text>
<text x="63.7" y="258.3">1605</text>
<text x="86.5" y="263.9">450</text>
<text x="89.9" y="258.3">1610</text>
<text x="111.7" y="258.3">1620</text>
<text x="19.7" y="269.5">精度等级</text>
<text x="87.6" y="269.5">C7</text>
<text x="259" y="267">2022/9/23</text>
<text x="19.7" y="275.2">马达容量</text>
<text x="70.6" y="275.2">200/400W（无刹车）</text>
<text x="15.4" y="280.8">重复定位精度</text>
<text x="86.7" y="280.8">0.02</text>
<text x="9.1" y="286.4">感应开关方式及数量</text>
<text x="72.7" y="286.4">外挂型三只（C4）</text>
<text x="15.5" y="292">建议最快速度</text>
<text x="60.5" y="292">250MM/S</text>
<text x="86.7" y="292">500MM/S</text>
<text x="106.4" y="292">1000MMM/S</text>
</g>
<g font-size="4.1">
<text x="251.8" y="183">I</text>
<text x="360.9" y="182.7">I</text>
<text x="356.8" y="187.9">1 : 1</text>
</g>
<g font-size="3.5">
<text x="95.6" y="26">153 滑台原点位置</text>
<text x="172.1" y="26">450 有效行程</text>
<text x="50.6" y="32.5">75.50 滑台极限位置 1</text>
<text x="140.6" y="48.7">135</text>
<text x="141.4" y="58.6">75</text>
<text x="276.1" y="54.9">30.50 滑台极限位置 1</text>
<text x="159.7" y="74.6" transform="rotate(-90 159.7 74.6)">65</text>
<text x="105.1" y="94.6">4 x M6 贯穿</text>
<text x="140.2" y="94.5">2 x</text>
<text x="152" y="94.5">5</text>
<text x="160.3" y="94.5">8</text>
<text x="181.9" y="115.1">711</text>
<text x="314.9" y="132.4" transform="rotate(-90 314.9 132.4)">78</text>
<text x="293.4" y="139.7">基准面</text>
<text x="320.9" y="150.2">40.70</text>
<text x="337.9" y="150.2">41</text>
<text x="101.6" y="164">84</text>
<text x="125.7" y="164">100</text>
<text x="185.4" y="164">400</text>
<text x="237.1" y="164">50</text>
<text x="252.3" y="164">77</text>
<text x="118.2" y="180.9">2 x</text>
<text x="129.8" y="180.9">5 H7</text>
<text x="143.6" y="180.9">4</text>
<text x="279.5" y="182.7" transform="rotate(-90 279.5 182.7)">68</text>
<text x="282.7" y="182.7" transform="rotate(-90 282.7 182.7)">82</text>
<text x="347.7" y="183.1">2</text>
<text x="78.9" y="196.7" transform="rotate(-90 78.9 196.7)">148</text>
<text x="133.5" y="202.2">10 x M6</text>
<text x="151.9" y="202.2">15</text>
<text x="251.1" y="199.9">4 x M6</text>
<text x="254.5" y="203.4">5.40 贯穿</text>
<text x="265.9" y="199.9">15</text>
<text x="338.3" y="201" transform="rotate(-90 338.3 201)">+0.012</text>
<text x="341.8" y="199.2" transform="rotate(-90 341.8 199.2)">0</text>
<text x="138.8" y="205.7">5.40 贯穿</text>
<text x="341.8" y="204.5" transform="rotate(-90 341.8 204.5)">5</text>
<text x="221.4" y="246.8">1</text>
<text x="221.4" y="251.8">2</text>
<text x="218.8" y="256.8">序号</text>
<text x="232.2" y="256.8">修 订 版 次</text>
<text x="257.5" y="256.8">设计变更编号</text>
<text x="228.2" y="261.8">设</text>
<text x="240.1" y="261.8">计</text>
<text x="252" y="261.8">变</text>
<text x="263.9" y="261.8">更</text>
<text x="219.1" y="266.7">设 计</text>
<text x="368.3" y="269.3">1:3</text>
<text x="219.1" y="271.7">校 核</text>
<text x="219.1" y="276.7">批 准</text>
<text x="222.9" y="282.7">技术要求：</text>
<text x="231.8" y="287.3">1、未标注公差全部 0.1</text>
<text x="231.7" y="291.8">2、未标注倒角全部C0.3</text>
</g>
</svg>
